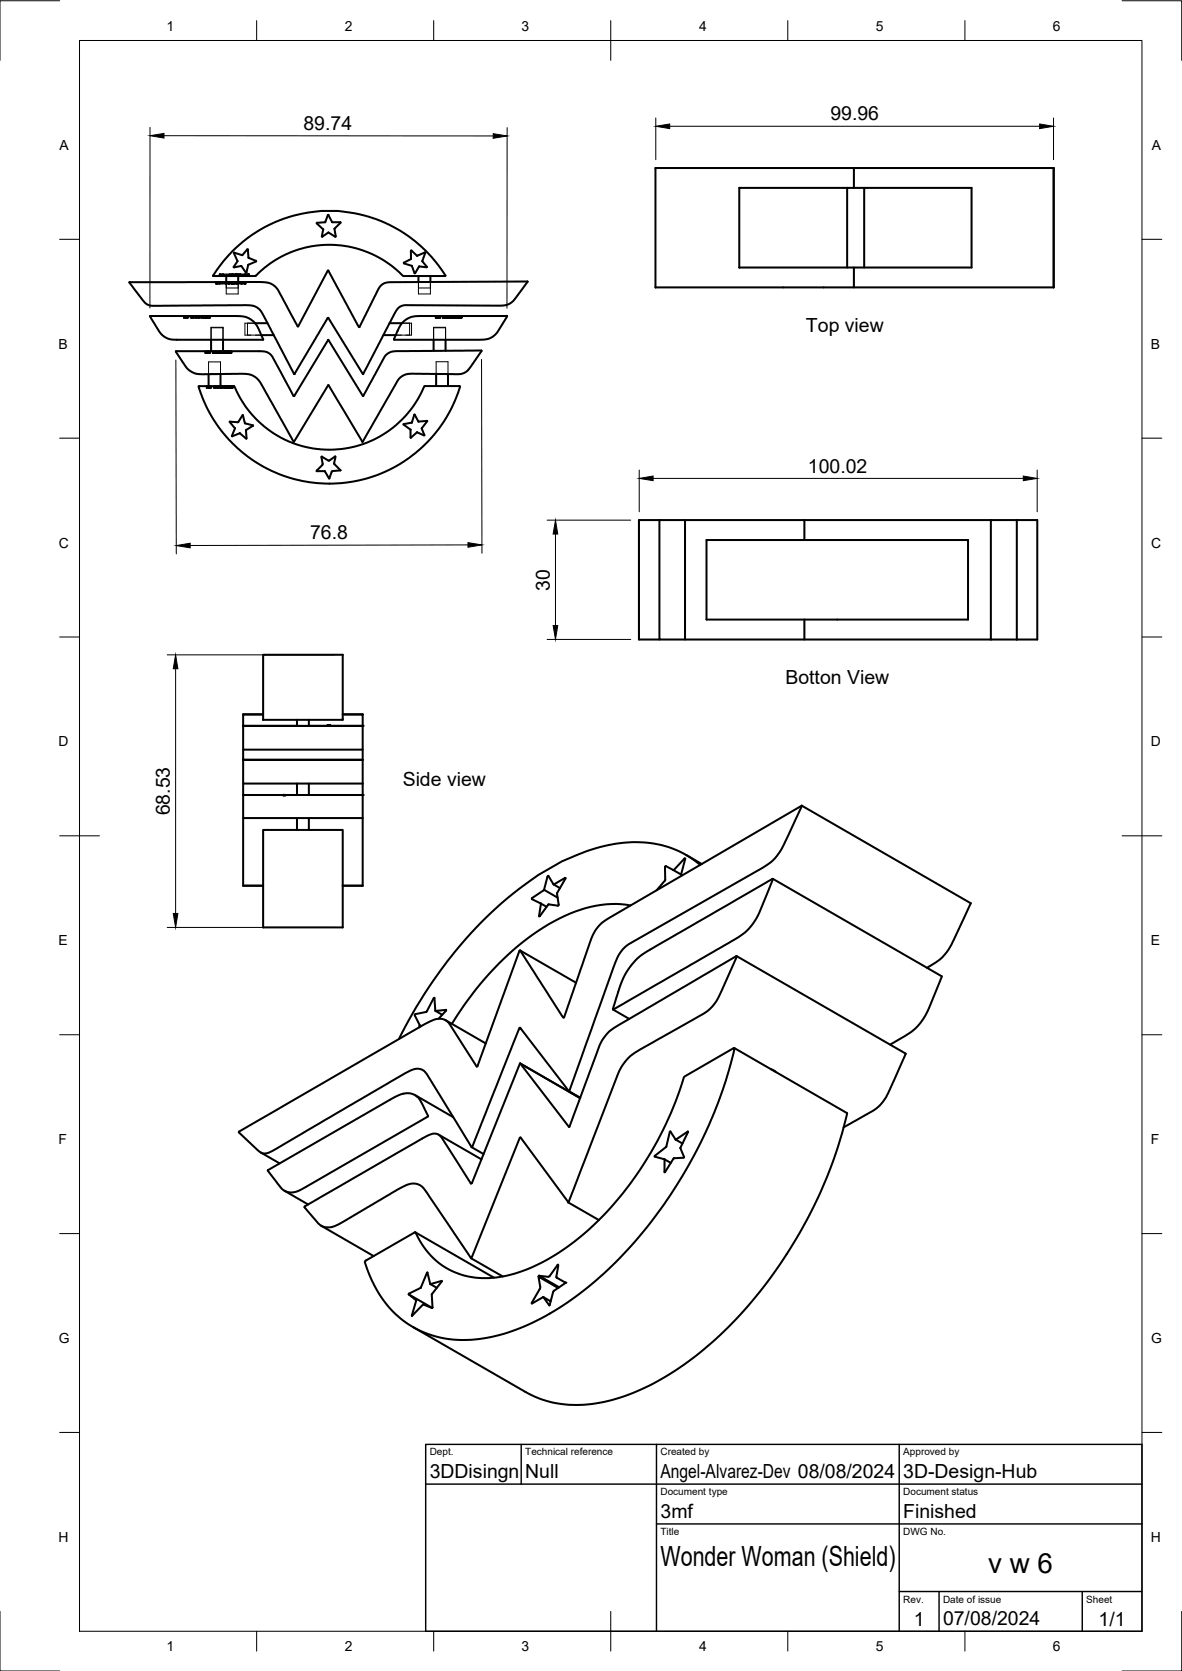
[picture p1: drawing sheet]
<svg xmlns="http://www.w3.org/2000/svg" width="297mm" height="420mm" viewBox="0 0 297 420" stroke-linecap="round" stroke-linejoin="round" font-family="sans-serif">
<!-- layer: Visible -->
<g fill="none" stroke="#000" stroke-width=".51">
<path d="M79.7 56l-.1 .2 1.6 1.4M81.2 57.6l-.3 1.8 .1 .1M83.4 55.8l-.9-1.8-.8 1.9-2 .1M83.4 55.8l.1 .1M83.5 55.9h2.1l-1.5 1.6 .3 2-1.9-1-1.5 1M212.9 47.2h-27.1v20.1h58.4v-20.1h-27v20.1M214.6 47.2v-5h-49.9v30.1h49.9v-5M214.6 42.2h50.2M217.2 47.2h-4.3v20.1M53.6 69.4h10.5M56.9 69.4v1.5M58.9 63.5l2 .7 1.4-1.5 .2 2.1 1.9 .9-2 .9"/>
<path d="M58.9 63.5l-.1 .1 .9 2.1-1 1.5 1.9-.3M59.9 69.4v1.5M62.4 66.6l-.5 1.9-1.3-1.6M62.4 66.6h.1M82.4 68.1l-7.5 14-5.1-9.2-1-1.1-1.2-.7-2.1-.2-33 .1 3.8 4.9 .6 .6 .8 .3 24.4-.1 1.6 .2 .9 .4 .7 .6 .7 .9 8 15.3 8.5-14.2 8.7 14.1M82.5 68.1l7.8 14.2 4.9-9.8 .6-.8 1-.6 1.2-.1 34.5-.2M82.5 68.1h-.1M104.8 64.3l-1.5-1.3v2.1M104.8 64.3h.1M105.2 69.4v1.5M106.8 63.6l-.1-.1-1.8 .8M106.8 63.6l-.7 2.1 1.2 1.5-2-.2-1 1.7-.8-1.8-2-.8 1.8-1"/>
<path d="M108.2 69.4v1.5M111.9 69.3l-3.4-4.6-3.4-3.4a33.7 33.7 0 0 0-17.8-7.9l-2.4-.4h-4.2l-3.7 .5a33.8 33.8 0 0 0-23.4 15.9M111.9 69.3l-.1 .1-10.6-.1a25.8 25.8 0 0 0-37 .1h-.1M132.6 70.8h.1M132.6 70.8l-3.5 4.7-1 .9-1.1 .4-25-.1a3.2 3.2 0 0 0-2.9 2.3l-7.9 15M214.6 72.3h50.2v-30.1v30.1M44.2 88.4l2.9 4.3 1 .8 1 .4 1.7 .2 10.3-.1 1.7 .2a5.9 5.9 0 0 1 3.6 3.7l7.4 13.2 8.7-14.2 8.5 14.2 3.9-6.6a78.3 78.3 0 0 1 5.6-9.5l1.4-.8 1.1-.2 12.4 .1 .8-.2 .9-.4 .7-.6 3.2-4.7-21.3 .1-1.7 .3a4.3 4.3 0 0 0-2.3 2.8l-4.5 8.1M44.3 88.3h21.3l1.4 .2a2.78 2.78 0 0 1 1.6 1.4l5.1 9.6 .2 .1 8.6-14.1 8.7 14.1M44.3 88.3l-.1 .1M49.9 97.1h8.9l.3 .5a25.9 25.9 0 0 0 24 15.5 25.9 25.9 0 0 0 23.7-16l8.8 .1-1.3 3.6-2.1 4.1-2.2 3.3-2.2 2.5-2.4 2.4-2.6 2-3.2 2.1-2.6 1.3-3.5 1.4-3.6 1-3 .4-3.4 .3-5.6-.3-5.5-1.3-5.2-2.1-4.8-3-2.7-2.2-1.8-1.7-2.9-3.6-3-4.9-1.1-2.5zM52.4 94.1v3M53 85.4v2.9"/>
<path d="M55.4 94v3.1M56 85.4v2.9M64.1 81.3h3.1M65.7 84.3h3.1M66.1 85.4l-1.1-2.7-.7-1.2a5.5 5.5 0 0 0-4.9-2h-21.7l2.7 4.4 1 .8 1.3 .6 23.4 .1M96.4 84.3h3M97.9 81.3h3.1M99 85.3l1.2-2.8 .8-1.3 1.1-.9 1.3-.6 1.9-.2h22.1l-2.7 4.4-1.1 .9-1.2 .5-1.7 .1h-21.6M99 85.3l.1 .1M109 85.4v2.8M109.6 94v3.1M112 85.4v2.8"/>
<path d="M112.6 94.1v3M57.8 106l2.1 .1M57.8 106l1.3 1.7-.8 2 2-.8 1.5 1.4M59.9 106.2l1.1-1.8 .5 2M61.6 106.4h.1M61.6 106.4l2 .6-1.8 1.1M61.9 108.1v2.2M82.5 115.8l-1.7-1 .3 2-1.6 1.6 2.1 .1 1.2 1.8M82.8 115.8l1.5-1-.4 1.7M82.8 115.8h-.3M84 116.5l1.5 1.8M85.5 118.3l-2.1 .2-.6 1.8"/>
<path d="M101.4 106.8l1.8 1.2v2.1l1.6-1.4 1.7 .8M103.4 106.3l-2 .5M105.1 106l-.9-1.8-.7 2.1M106.7 109.4l-.1 .1M107.3 105.8l-2.1 .2M107.3 105.8l.1 .1M107.3 105.9l-1.3 1.8 .6 1.7M165.7 130.8h-5.1v30h5.1M165.7 130.8h6.4v30h-6.4zM172.1 130.8h30v5M177.5 135.8h65.8v20h-65.8zM202.1 130.8h46.9"/>
<path d="M249 130.8h6.5v30M249 130.8v30M255.5 130.8h5.2v30h-5.2M202.1 155.8v5M66.1 179.7h-5v2.8M66.1 164.6h20v16.4h-20zM66.1 179.6l-5 .1M86.1 179.7h5v2.8M86.1 179.6l5 .1M172.1 160.8h76.9M249 160.8h6.5M61.1 182.5v8.6h30h-30v5.9h30"/>
<path d="M61.1 182.5h.1M61.1 197v2.9M61.1 199.9h13.5M61.1 199.9v22.8h5M61.1 182.5h13.5M61.1 182.5h30M61.1 188.5h30M70.8 199.9h.8zM71 199.9h.8zM71 199.9h.6zM71.1 199.9h.5zM71.1 199.9h.6z"/>
<path d="M71.1 199.9h.2zM71.3 199.9h.1M71.2 199.9h.6zM71.3 199.9h.4zM71.9 199.9h.1M74.6 182.5h3M74.6 199.9h3M74.6 181v1.5M74.6 197v2.9M77.6 182.5h13.5M77.6 199.9h13.5M77.6 181v1.5"/>
<path d="M77.6 197v2.9M82 182.5h.8zM82.2 182.5h.6zM82.2 182.5h.6M82.2 182.5h.5M82.3 182.5h.1M82.2 182.5h.8zM82.3 182.5h.4M82.3 182.5h.7h-.2M82.3 182.5h.5M82.3 182.5h.6zM82.5 182.5h.1"/>
<path d="M82.6 182.5h.2M82.6 182.5h.1M82.7 182.5h.1M82.9 182.5h.1zM91.1 182.5v14.5M91.1 182.5h.1M91.1 197v2.9M91.1 199.9v22.8h-5M61.1 205.7h30M66.1 208.7h20v24.5h-20zM74.6 205.7v3M77.6 205.7v3"/>
<path d="M167.1 218l.2-.2 1.9 1M167.1 218l.1 3.3-2.2 2.5M169.2 218.8l3-3-1 4 .2 .3M169.2 218.8l2 1.1M172.4 215l4 2.3M176 217.5a25.5 25.5 0 0 0-22-5.2l-4 .9-4.5 1.6a65 65 0 0 0-10.3 5.3l-2.6 1.8a102.5 102.5 0 0 0-29.4 33.8l-3 5.6M201.5 202.6v.1M201.5 202.7l-3.4 7.3a16.3 16.3 0 0 1-4.9 7.1l-34.9 20.2a10.2 10.2 0 0 0-4.2 6.1l-11.1 31M130.5 239.1l-10.5 28.9-.2 .2M130.5 239.1l.2-.1 10.9 16.9M130.7 239l14.1 8.1M133.7 226.1l3.7 1.9"/>
<path d="M133.8 225.8l-.1 .3M135.9 227.2l-.4 3.2 .1-.1M136.7 223.7l-2.9 2.1M139.1 222.4l1.6 .9M139.2 222.4l-1.5-2.2-1 3.5 3.4 2M140 224.7l.4 2.8M140 224.5v.2M140.4 227.5l-.2 .2-2.4-.3-2.1 3M142 220.7l.1 .2-2.1 3.7M142.1 220.8l-.1-.1-2.8 1.7M158.5 227.7a28.8 28.8 0 0 0-19.2 3.9 71 71 0 0 0-24.2 23.4l-1.5 2.4M194.2 221l42.4 24.5-3.1 7.8a15.1 15.1 0 0 1-8.2 8.4l-1.6 1"/>
<path d="M109 251l-1.8 3.4-2.9 .7 1.2 2.7-.2 .5M109 251l.2-.1 .2 3.2M109.4 254.2l1.7 1M112 256.5l10.1 5.9M112.1 253.9l-.1 .3-1.8 2M112.1 254l-2.7 .1M130.6 258.5l.4 .2M141.8 255.7l-.2 .2M154.1 253.8l4 2.4M159.7 241.4l.8-.7a188.7 188.7 0 0 1 16.2-9.6l17.5-10.1-3.1 7.8a14.7 14.7 0 0 1-7.9 8.2l-29.1 16.8v-.4a32.6 32.6 0 0 1 4.4-10.4zM185 240.4l-27.7 16.3a13.7 13.7 0 0 0-6.3 5.6l-7.9 21M185 240.4l.1 .2-3.5 7.9a12.6 12.6 0 0 1-6.6 7.4l-12.7 7.2a13.5 13.5 0 0 0-7 7l-12.4 32.1"/>
<path d="M185.1 240.4l42.5 24.5-3.6 8.1a12.3 12.3 0 0 1-4.8 6.4l-7.2 4.1M232.9 243.4a13.8 13.8 0 0 0 7.3-8.2l3.8-8.1-42.5-24.5-48 28a10.6 10.6 0 0 0-5.6 7.5l-6.1 17.6M104.3 275.4l9.6 5.5M119.8 268.2l-6.7-10.5a3.5 3.5 0 0 0-4.8-1l-48.2 27.8M130.7 267.4l12.3 15.9 .1-.1M143 274.4l-12.3-16-12 30M143 274.4l2.8 1.6M145.8 276.1l-15.1-8.7-12.1 30-.3 .2M184.5 263.5l28.3 16.4a112.8 112.8 0 0 1-36.8 60.1 57.4 57.4 0 0 1-26.2 12.9 26.6 26.6 0 0 1-17.8-2.9l-28.3-16.3M193.7 268.8l1.3 .8M60.1 284.5l-.1 .2 5.4 5a2.31 2.31 0 0 0 2.7-.1l34.1-19.9a3.7 3.7 0 0 1 4.3-.5l.8 .9 11.2 18.3M65.6 289.8l4.7 2.7"/>
<path d="M67.3 294.2l31.8-18.3a4.9 4.9 0 0 1 5.9 0l1.1 1.7 1.5 3-.1 .2-31.5 18.1a4.1 4.1 0 0 1-6.3-1.4zM71.5 299.4l5.9 3.5M110.2 285.3l10.8 6.2M118.3 297.6l-7.3-11.5a2.45 2.45 0 0 0-3.6-.5l-30.8 17.8a6.5 6.5 0 0 0 1.9 2.5l.5 .5a4.1 4.1 0 0 0 6 1.5l8.9-5.2a63.2 63.2 0 0 1 9-5 3.7 3.7 0 0 1 4.4 2.2l11.1 16.5 12.3-30.4 12 16.3M118.7 288.3l-.2 .1 3 1.8M164.6 290.6l-.1 .2 2.5 .7M167 291.5l1.6 .9M167 291.5h.1M167.5 288.3l-2.9 2.3M168.5 284.5l1.3 2M168.5 284.5l-.2 .1-.9 3.7M169.3 291.3l-2.3 3.5v-3.3"/>
<path d="M169.4 291.2l-.1 .1M169.8 286.5l3.1-2-1.9 4.2 .9 2.2-.1 .2M169.8 286.5l1.7 1M171.8 291.1l-2.4 .1M80.7 308.2l13.2 7.6M91.8 317.1l12.5-7.3a20 20 0 0 0 11 10.5 24.9 24.9 0 0 0 18.2-1.6 65.5 65.5 0 0 0 26.2-23 94.4 94.4 0 0 0 12.4-25l12.4-7.2a112.2 112.2 0 0 1-35.8 59.4 59.4 59.4 0 0 1-26.2 13.5 25.5 25.5 0 0 1-23.9-6.8 30 30 0 0 1-6.9-12.4zM104.4 309.9l19.7 11.4M118.4 316.4l7.9 4.6M142.8 302.3l7.7 4.5M142.9 302.2l-.1 .1M102.7 325.5l1.9 1.5M102.7 325.5l5.9 3.4"/>
<path d="M103.5 330.7l.1 .1M104.6 327l-1 3.8M105.7 323.8l1.7-3.9 .7 2.9 1.7 1M105.8 323.8l-3 1.5-.1 .2M111 322.1l-2.9 .7M111 322.1l-2.5 3.3 .2 3.4-2.4-.8-2.7 2.8M135.5 320.8l-.2 .2M135.6 324.1l-2 3.7 2.9-1.7 1.6 2.1 .9-3.2 .3-.5M136.6 326.2l1.8 1M139.8 321l.4-3-2.3 3-2.4-.2 5 2.9M139.8 321l.1 .2M139.9 321.2l2.2 1.3"/>
<path d="M139.9 321.2h.1M140.3 323.9l-5-2.9 .5 2.6-.2 .6M142.1 322.5l-2.8 2"/>
</g>
<g fill="#000">
<circle cx="185.8" cy="47.2" r=".25"/>
<circle cx="61.1" cy="182.5" r=".25"/>
<circle cx="61.1" cy="191.1" r=".25"/>
<circle cx="71" cy="199.9" r=".25"/>
<circle cx="71.1" cy="199.9" r=".25"/>
<circle cx="71.2" cy="199.9" r=".25"/>
<circle cx="71.3" cy="199.9" r=".25"/>
<circle cx="71.4" cy="199.9" r=".25"/>
<circle cx="71.5" cy="199.9" r=".25"/>
<circle cx="71.6" cy="199.9" r=".25"/>
<circle cx="71.7" cy="199.9" r=".25"/>
<circle cx="71.8" cy="199.9" r=".25"/>
<circle cx="71.9" cy="199.9" r=".25"/>
<circle cx="82.2" cy="182.5" r=".25"/>
<circle cx="82.3" cy="182.5" r=".25"/>
<circle cx="82.9" cy="182.5" r=".25"/>
<circle cx="91.1" cy="182.5" r=".25"/>
<circle cx="91.1" cy="199.9" r=".25"/>
<circle cx="142.1" cy="322.5" r=".25"/>
</g>
<!-- layer: Hidden -->
<g fill="none" stroke="#000" stroke-width=".25">
<path d="M46.2 79.5v.5M46.4 79.5v.5h-.2v-.5l-.1 .5v-.5v.5M46.4 80h.2v-.5l-.1 .5 .2-.5v.5M46.5 79.5v.5M46.6 79.5v.5M46.7 79.5v.5l.1-.5M46.8 79.5v.5M46.8 79.5v.5h.1v-.5v.5l.2-.5 .1 .5M47.1 79.5v.5M47.3 79.5v.5l.2-.5M47.9 79.5v.5l.1-.5M48 80v-.5v.5"/>
<path d="M48.1 79.5v.5M48.2 79.5v.5M48.3 79.5v.5h-.1l-.1-.5v.5h-.1M48.4 79.5v.5M48.7 79.5v.5l-.1-.5v.5v-.5v.5l-.1-.5v.5l-.1-.5-.1 .5M48.9 79.5l.1 .5M49 79.5v.5M49 79.5l.1 .5M49.1 79.5v.5v-.5l.1 .5M49.2 79.5l.1 .5M49.3 79.5v.5M49.4 79.5l-.1 .5"/>
<path d="M49.5 79.5v.5l.1-.5M49.7 80h.1M49.8 79.5v.5M50 79.5v.5M50.2 79.5v.5v-.5v.5l-.1-.5v.5l-.2-.5v.5h-.1v-.5l-.1 .5M50.3 79.5v.5l.1-.5M50.5 79.5v.5l.1-.5 .1 .5v-.5M50.5 79.5v.5M50.7 80v-.5v.5M50.8 79.5l-.1 .5M50.9 79.5v.5v-.5v.5l.1-.5v.5h.1v-.5l.1 .5M51.1 79.5v.5"/>
<path d="M51.3 80v-.5v.5M51.4 79.5v.5l-.1-.5-.1 .5M51.6 79.5v.5M51.6 79.5l-.1 .5M51.6 80v-.5v.5M51.6 79.5l.1 .5M51.6 80l.1-.5v.5l.1-.5v.5l.1-.5 .1 .5M51.7 79.5v.5M51.8 79.5v.5M51.9 80v-.5v.5M51.9 79.5v.5M52 79.5v.5"/>
<path d="M52 79.5v.5zM52.1 80h.1M52.2 79.5v.5M52.3 79.5v.5h.2v-.5v.5h.2v-.5l-.1 .5h.2v-.5M52.3 79.5l-.2 .5M52.3 79.5v.5M52.7 79.5v.5M52.9 79.5l-.1 .5zM54.7 70.9v.5l-.1-.5v.5v-.5v.5h-.2v-.5v.5l-.1-.5-.1 .5v-.5v.5M54.9 70.9v.5M54.9 70.9l.1 .5M55 70.9v.5"/>
<path d="M55 70.9v.5l.1-.5 .1 .5M55.1 68.9v.5v-.5l.1 .5v-.5h.1l.1 .5v-.5h.1v.5l.1-.5v.5M55.2 70.9v.5M55.2 68.9v.5M55.3 70.9v.5M55.3 70.9l-.1 .5M55.5 70.9v.5l.1-.5M55.9 68.9v.5M56 70.9v.5h-.4M56 68.9v.5M56.1 70.9l-.1 .5M56.1 68.9v.5v-.5"/>
<path d="M56.1 68.9v.5l.1-.5M56.1 68.9l-.1 .5 .1-.5h-.3v.5v-.5v.5M56.2 68.9v.5zM56.2 68.9v.5M56.2 70.9v.5h.3v-.5M56.5 69.4v-.5h.4v.5M56.5 68.9l-.1 .5M56.6 70.9v.5M56.7 70.9l-.1 .5zM56.7 70.9v.5M56.8 70.9v.5M56.9 72.4h3"/>
<path d="M56.9 68.9l.1 .5M57 70.9v.5M57.1 70.9v.5l-.1-.5v.5h-.1M57.1 69.4v-.5h.3v.5M57.4 70.9v.5M57.6 71.4v-.5v.5M57.6 68.9v.5M57.6 70.9v.5M57.7 68.9l-.1 .5M57.7 68.9v.5M57.8 70.9v.5l-.1-.5v.5v-.5v.5l-.2-.5v.5h-.1v-.5l-.1 .5v-.5v.5M57.9 68.9l-.1 .5-.1-.5v.5"/>
<path d="M57.9 70.9v.5l.1-.5M57.9 68.9v.5M57.9 68.9l.1 .5M58.1 70.9l.1 .5M58.1 70.9v.5zM58.1 70.9v.5M58.2 70.9v.5l.1-.5-.1 .5h.2v-.5l-.1 .5 .1-.5 .1 .5v-.5M58.2 68.9v.5l.1-.5M58.2 68.9h.1M58.3 68.9v.5M58.3 68.9v.5v-.5h.1v.5v-.5h.2v.5l.1-.5v.5v-.5M58.3 68.9v.5v-.5"/>
<path d="M58.3 70.9v.5M58.5 70.9l.1 .5v-.5M58.5 68.9v.5M58.6 70.9l-.1 .5zM58.7 68.9h.1M58.7 70.9v.5v-.5v.5v-.5v.5h.2v-.5v.5h.2v-.5M58.8 69.4v-.5l.1 .5M58.8 70.9v.5M59 69.4v-.5v.5M59 68.9v.5M59.1 70.9v.5M59.1 70.9v.5l.1-.5"/>
<path d="M59.2 68.9v.5M59.3 70.9v.5l.1-.5v.5l.1-.5v.5h.2M59.3 70.9v.5zM59.3 68.9v.5M59.4 68.9v.5M59.4 68.9v.5v-.5M59.4 70.9v.5M59.5 68.9v.5v-.5l-.1 .5v-.5h-.2v.5v-.5l-.1 .5-.1-.5v.5M59.5 70.9v.5M59.6 68.9v.5zM59.6 69.4v-.5l.1 .5M59.6 68.9v.5"/>
<path d="M59.7 69.4v-.5h.1v.5v-.5h.2v.5l.1-.5v.5M59.7 68.9v.5M59.7 70.9v.5M59.9 70.9v3h-3v-3v.5l-.2-.5v.5M59.9 68.9v.5M60 70.9v.5h-.3M60.1 70.9v.5h.3v-.5M60.2 69.4v-.5v.5v-.5l.1 .5v-.5v.5v-.5l.2 .5 .1-.5v.5M60.5 70.9v.5l.1-.5v.5l.1-.5v.5h.2M60.5 70.9v.5zM60.6 70.9v.5M60.6 68.9h.3v.5"/>
<path d="M60.7 70.9v.5M60.7 68.9v.5M60.9 70.9v.5M61 69.4v-.5h.3v.5M61 70.9v.5M61.2 70.9v.5h-.3M61.3 70.9v.5v-.5v.5l.1-.5v.5v-.5l.2 .5M61.4 68.9v.5zM61.4 69.4v-.5l.1 .5v-.5l.1 .5 .1-.5v.5M61.4 68.9v.5M61.6 71.4v-.5v.5h.1v-.5l.1 .5M61.6 68.9v.5"/>
<path d="M61.6 71.4v-.5v.5M61.6 70.9v.5M61.7 68.9h.3v.5M61.9 68.9v.5M62.2 68.9v.5l.1-.5M62.3 68.9v.5v-.5M62.3 68.9v.5M62.4 68.9v.5M62.5 68.9v.5M62.5 68.9v.5v-.5M62.7 68.9v.5v-.5l-.1 .5v-.5h-.2v.5v-.5h-.1v.5M105.2 70.9v3h3v-3h-.2"/>
<path d="M105.2 72.4h3M109.5 79.5l-.1 .5v-.5v.5h.3v-.5v.5h.1v-.5v.5M109.5 79.5v.5M109.8 80v-.5v.5M109.9 79.5v.5M109.9 79.5l-.1 .5M110 80h.1M110.1 79.5v.5M110.3 79.5v.5M110.4 79.5v.5v-.5v.5h-.2v-.5v.5h-.1v-.5l-.1 .5M110.5 79.5l-.1 .5M110.6 80v-.5l.1 .5"/>
<path d="M110.7 79.5v.5zM111.2 79.5v.5v-.5M111.3 79.5l-.1 .5M111.3 79.5v.5v-.5M111.3 79.5v.5M111.4 79.5l-.1 .5M111.4 79.5v.5M111.5 79.5v.5M111.6 79.5v.5v-.5M111.6 79.5v.5h-.2M111.6 79.5v.5M111.6 80l.1-.5 .1 .5v-.5l.1 .5v-.5v.5"/>
<path d="M111.7 79.5v.5v-.5M111.7 79.5v.5M111.9 79.5v.5M111.9 80l.1-.5v.5M112.2 80v-.5v.5M112.3 80v-.5v.5M112.3 79.5l.1 .5M112.4 79.5l.1 .5M112.5 79.5v.5zM112.5 79.5v.5M112.6 79.5v.5M112.6 79.5l-.1 .5"/>
<path d="M112.6 79.5v.5zM112.8 79.5v.5v-.5M112.8 80v-.5l.1 .5M112.9 79.5v.5zM112.9 80h.1M113 80v-.5v.5l.1-.5v.5h.1v-.5v.5l.1-.5 .1 .5M113 80h.1M113.1 79.5v.5M113.3 79.5v.5M113.4 79.5v.5M113.6 79.5v.5v-.5M113.6 80v-.5l.1 .5"/>
<path d="M113.7 79.5v.5zM113.7 80h.1M113.7 79.5v.5l.1-.5 .2 .5v-.5v.5M113.8 79.5v.5M113.9 79.5v.5M114 79.5v.5v-.5M114 80v-.5v.5M114.2 79.5v.5v-.5v.5l.1-.5v.5h.1v-.5l.1 .5v-.5M114.3 79.5v.5M114.5 79.5l.1 .5M114.5 79.5v.5v-.5M114.6 80l.1-.5v.5"/>
<path d="M114.6 79.5v.5M114.8 79.5v.5v-.5M114.8 79.5l.1 .5M114.8 80v-.5v.5M114.9 79.5v.5v-.5M114.9 79.5v.5l.1-.5v.5l.2-.5 .1 .5M115 79.5v.5M115.1 79.5v.5M115.2 79.5v.5M115.3 79.5v.5zM115.3 79.5v.5M115.4 80h.1"/>
<path d="M115.6 79.5v.5M115.8 79.5v.5M116 79.5v.5M116.1 79.5v.5h-.2v-.5v.5h-.2v-.5v.5h-.2v-.5l-.1 .5v-.5v.5M116.1 79.5v.5zM51.5 88.8h.1M51.6 88.3v.5M51.7 88.3v.5M51.9 97.1v.5v-.5v.5h.2v-.5M51.9 88.8v-.5v.5M52 97.1v.5M52 88.3v.5"/>
<path d="M52.1 88.3v.5l-.1-.5v.5h-.2v-.5v.5h-.2v-.5l-.1 .5M52.1 88.8h.1M52.2 88.3v.5M52.2 88.3v.5h.2v-.5v.5h.1v-.5l.1 .5M52.2 88.3l-.1 .5M52.2 97.1v.5M52.3 88.3v.5M52.4 97.1v.5l-.1-.5v.5h-.2M52.4 94h3M52.5 97.6h.1M52.5 97.1v.5M52.6 88.3v.5"/>
<path d="M52.6 97.1v.5M52.8 88.8l.1-.5v.5M53 97.1v.5l-.1-.5v.5l-.1-.5v.5h-.1v-.5v.5h-.2v-.5v.5M53 82.4h3M53 85.4v-3.1h3v3.1M53.1 97.1v.5l.1-.5M53.4 88.3v.5v-.5v.5h.2v-.5v.5h.1v-.5v.5l.1-.5v.5l.1-.5 .2 .5M53.5 88.3v.5M53.7 97.1v.5v-.5M53.7 88.3v.5M53.8 97.1v.5M53.8 88.3v.5"/>
<path d="M53.9 97.1v.5M54 88.3v.5M54 97.1v.5M54 88.8l.1-.5 .1 .5v-.5l-.1 .5M54.1 88.8v-.5v.5M54.1 97.1v.5M54.4 88.8v-.5v.5M54.4 88.3l.1 .5M54.4 88.3l-.1 .5M54.4 88.3v.5M54.5 88.3v.5l.1-.5v.5M54.5 97.1v.5l-.1-.5v.5l-.1-.5v.5l-.1-.5v.5l-.1-.5v.5l-.1-.5v.5h-.2l.1-.5-.2 .5"/>
<path d="M54.6 88.3l.1 .5M54.6 97.1v.5l.1-.5M54.7 88.3l.1 .5M54.7 88.3v.5M54.7 97.1v.5M54.8 97.1l-.1 .5M54.9 88.3v.5v-.5M54.9 88.3l.1 .5M54.9 88.3v.5M54.9 97.1v.5v-.5l-.1 .5M55 97.1l-.1 .5M55 97.1v.5"/>
<path d="M55 97.6l.1-.5v.5M55.1 97.1v.5M55.1 88.8v-.5v.5l.1-.5v.5h.2v-.5v.5h.1v-.5l.1 .5M55.1 88.8h.1M55.2 88.3v.5M55.2 97.1v.5l.2-.5M55.3 88.3v.5M55.4 94v-3h-3v3.1M55.4 97.6l.1-.5v.5h.2v-.5v.5h.1v-.5l.1 .5M55.4 97.6h.1M55.4 97.1v.5M55.5 97.1v.5"/>
<path d="M55.5 88.3v.5M55.6 97.1v.5M55.7 88.3l.1 .5zM55.8 88.3l.1 .5M55.8 88.3v.5M55.8 88.8v-.5v.5M55.8 97.1v.5M55.9 88.8v-.5v.5l.1-.5 .1 .5M56 97.1v.5l.2-.5M56.1 88.3v.5M56.1 88.8v-.5v.5M56.1 88.8l.1-.5v.5"/>
<path d="M56.2 97.1v.5l.1-.5M56.4 88.3l-.1 .5zM56.4 88.8l.1-.5v.5l.1-.5v.5l.1-.5v.5v-.5v.5M56.4 88.3v.5M56.5 97.1v.5l-.1-.5-.1 .5M56.7 97.1l-.1 .5zM56.7 88.3v.5M56.8 97.1v.5M56.8 88.3v.5M56.8 88.3l-.1 .5M56.9 88.3l.1 .5M57 88.8h.1"/>
<path d="M57 88.8v-.5l.1 .5M57.1 88.8v-.5v.5M57.1 97.1v.5v-.5v.5l-.1-.5v.5l-.1-.5v.5h-.2v-.5v.5M57.1 88.3v.5M57.3 97.1v.5v-.5M57.3 88.3v.5M57.3 97.1v.5zM57.3 97.6v-.5l.1 .5M57.3 97.6v-.5v.5M57.4 97.6v-.5v.5M57.5 88.3v.5l-.1-.5v.5l-.1-.5v.5l-.1-.5-.1 .5M57.5 97.1v.5"/>
<path d="M57.5 88.3v.5zM57.6 88.3v.5M57.6 97.1v.5M57.7 88.3v.5M57.8 97.1v.5l-.1-.5v.5v-.5v.5l-.2-.5-.1 .5M57.8 88.3v.5M57.8 97.1v.5zM57.9 97.6h.1M57.9 88.3v.5M57.9 97.1v.5M58 88.3v.5M58.1 97.1v.5"/>
<path d="M58.2 88.3v.5M58.3 88.3v.5l-.1-.5v.5l-.1-.5v.5h-.2v-.5v.5h-.1l-.1-.5-.1 .5M58.4 97.1v.5M58.5 97.1v.5M58.6 97.1v.5l-.1-.5v.5l-.1-.5v.5h-.2v-.5v.5h-.2v-.5l-.1 .5M62.2 81.3v3M64.1 81.3h-2.5v3h4.1M101 81.3h2.4v3h-4M102.9 81.3v3M109 85.4v-3.1h3v3.1M109 82.4h3M109.6 94v-3h3v3.1"/>
<path d="M109.6 94h3"/>
</g>
<!-- layer: BORDER -->
<g fill="none" stroke="#000" stroke-width=".25">
<path d="M15 .2h-15v15M20 10.2h267v400h-267zM64.5 5.2v5M109 5.2v5M153.5 5.2v10M198 5.2v5M242.5 5.2v5M282 .2h15v15M15 60.2h5M287 60.2h5M15 110.2h5M287 110.2h5"/>
<path d="M15 160.2h5M287 160.2h5M15 210.2h10M282 210.2h10M15 260.2h5M287 260.2h5M15 310.2h5M287 310.2h5M15 360.2h5M287 360.2h5M0 405.2v15h15M64.5 410.2v5"/>
<path d="M109 410.2v5M153.5 405.2v10M198 410.2v5M242.5 410.2v5M297 405.2v15h-15"/>
</g>
<!-- layer: TITLEBLOCK -->
<path d="M107 363.2h180v47h-180zM107 373.2h180M131 363.2v10M165 363.2v47M226 363.2v47M165 383.2h122M226 400.2h61M236 400.2v10M272 400.2v10" fill="none" stroke="#000" stroke-width=".36"/>
<!-- layer: FD_Dimensions -->
<g fill="none" stroke="#000" stroke-width=".25">
<path d="M37.7 32v45.4M41.2 34.1l82.8 .1M127.4 32.1v45.4M164.8 29.7v10.5M168.3 31.8h93M264.8 29.7v10.5M44.2 90.5l.1 48.8M121 90.4l.1 48.7M160.6 118.2v10.5M260.6 118.2v10.5M117.6 137l-69.8 .2M137.5 130.8h21"/>
<path d="M139.6 134.3v23M164.1 120.3h93.1M42 164.7h42M44.1 168.1v61.6M137.5 160.8h21M42 233.2h42"/>
</g>
<path d="M37.7 34.1l3.5-.6v1.2zM124 33.6l3.4 .6-3.5 .6zM164.8 31.8l3.5-.6v1.1zM261.3 31.2l3.5 .6-3.5 .5zM160.6 120.3l3.5-.6v1.2zM257.2 119.7l3.4 .6-3.4 .6zM44.3 137.2l3.5-.6v1.2zM117.6 136.4l3.5 .6-3.5 .6zM139.6 130.8l.6 3.5h-1.2zM139 157.3h1.2l-.6 3.5zM44.1 164.7l.6 3.4h-1.2zM43.5 229.7h1.2l-.6 3.5z" fill="#000" stroke="#000" stroke-width=".25"/>
<g font-size="7">
<text x="166" y="393.7">Wonder Woman (Shield)</text>
<text x="248.3" y="395.4">v w 6</text>
</g>
<g font-size="4.9">
<text x="76.3" y="32.7">89.74</text>
<text x="208.7" y="30.3">99.96</text>
<text x="202.5" y="83.4">Top view</text>
<text x="203" y="118.8">100.02</text>
<text x="77.9" y="135.6">76.8</text>
<text x="138.1" y="148.5" transform="rotate(-90 138.1 148.5)">30</text>
<text x="197.4" y="172">Botton View</text>
<text x="101.2" y="197.5">Side view</text>
<text x="42.7" y="205" transform="rotate(-90 42.7 205)">68.53</text>
<text x="108" y="371.7">3DDisingn</text>
<text x="132" y="371.7">Null</text>
<text x="166" y="371.7">Angel-Alvarez-Dev 08/08/2024</text>
<text x="227" y="371.7">3D-Design-Hub</text>
<text x="166" y="381.7">3mf</text>
<text x="227" y="381.7">Finished</text>
<text x="229.6" y="408.8">1</text>
<text x="237" y="408.7">07/08/2024</text>
<text x="276.1" y="408.8">1/1</text>
</g>
<g font-size="3.5">
<text x="41.9" y="7.7">1</text>
<text x="86.6" y="7.7">2</text>
<text x="131.1" y="7.7">3</text>
<text x="175.7" y="7.7">4</text>
<text x="220.1" y="7.7">5</text>
<text x="264.6" y="7.7">6</text>
<text x="15" y="37.7">A</text>
<text x="289.5" y="37.7">A</text>
<text x="14.7" y="87.7">B</text>
<text x="289.2" y="87.7">B</text>
<text x="14.8" y="137.7">C</text>
<text x="289.3" y="137.7">C</text>
<text x="14.7" y="187.7">D</text>
<text x="289.2" y="187.7">D</text>
<text x="14.7" y="237.7">E</text>
<text x="289.2" y="237.7">E</text>
<text x="14.7" y="287.7">F</text>
<text x="289.2" y="287.7">F</text>
<text x="14.8" y="337.7">G</text>
<text x="289.3" y="337.7">G</text>
<text x="14.7" y="387.7">H</text>
<text x="289.2" y="387.7">H</text>
<text x="41.9" y="415.2">1</text>
<text x="86.6" y="415.2">2</text>
<text x="131.1" y="415.2">3</text>
<text x="175.7" y="415.2">4</text>
<text x="220.1" y="415.2">5</text>
<text x="264.6" y="415.2">6</text>
</g>
<g font-size="2.5">
<text x="108" y="366">Dept.</text>
<text x="132" y="366">Technical reference</text>
<text x="166" y="366">Created by</text>
<text x="227" y="366">Approved by</text>
<text x="166" y="376">Document type</text>
<text x="227" y="376">Document status</text>
<text x="166" y="386">Title</text>
<text x="227" y="386">DWG No.</text>
<text x="227" y="403">Rev.</text>
<text x="237" y="403">Date of issue</text>
<text x="273" y="403">Sheet</text>
</g>
</svg>
